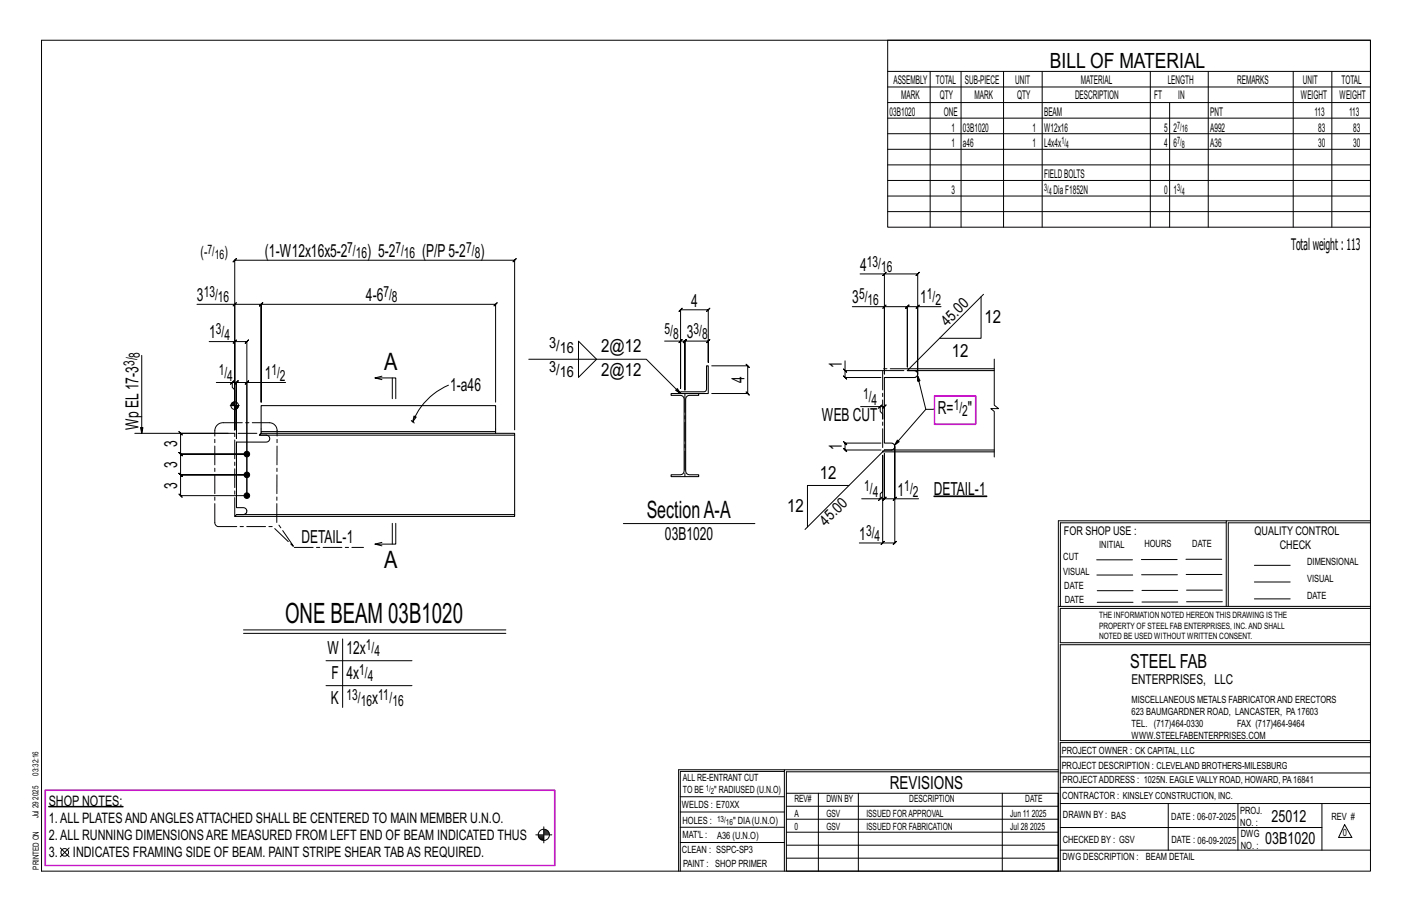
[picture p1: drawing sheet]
<svg xmlns="http://www.w3.org/2000/svg" width="432mm" height="279mm" viewBox="0 0 432 279" stroke-linecap="round" stroke-linejoin="round" font-family="sans-serif">
<g fill="#000" stroke="#000" stroke-width=".31">
<path d="M285.6 151.6h16.2v.2h-16.2zM14.9 246.5h22.7v.2h-22.7z"/>
<circle cx="75.5" cy="138.8" r=".86"/>
<circle cx="75.5" cy="151.5" r=".86"/>
<circle cx="75.5" cy="145.2" r=".86"/>
</g>
<g fill="none" stroke="#000" stroke-width=".31">
<path d="M12.7 12.3h406.4v254h-406.4zM271.5 12.3h147.6v57.2h-147.6zM271.5 21.8h147.6M271.5 26.6h147.6M271.5 31.4h147.6M271.5 36.1h147.6M284.5 21.8v47.7M293.9 21.8v47.7M306.9 21.8v47.7M318.7 21.8v47.7M351.8 21.8v47.7M357.7 31.4v38.1"/>
<path d="M369.5 21.8v47.7M395.5 21.8v47.7M407.3 21.8v47.7M271.5 40.9h147.6M271.5 45.6h147.6M271.5 50.4h147.6M271.5 55.2h147.6M271.5 59.9h147.6M271.5 64.7h147.6M60.2 93h11.6v38.4M71.8 93l-.5 .5 1-1zM71.8 93h8.1l-.5 .5 1-1-.5 .5v29.9v-29.9l-.5 .5 1-1-.5 .5h71.7l-.5 .5 1-1-.5 .5v29.9"/>
<path d="M263 83.7h7.5v30.6v-20.6h-9.9M270.5 83.7h10.1l-.5 .5 1-1-.5 .5v30.6M270.5 93.7h7l-.5 .5 1-1-.5 .5v18.5v-18.5l-.5 .5 1-1-.5 .5h3.1M271 83.2l-1 1zM271 93.2l-1 1zM281.1 93.2l-1 1zM287.8 93.7h-7.2v20.7M300 90.7v12.7h-12.7M300.8 90l-22.8 22.7M43.3 108.6v23.9l-.3-1.8h.7l-.4 1.8M64 104.4h7.8v27v-51.9l-.5 .5 1-1-.5 .5h85.6l-.5 .5 1-1-.5 .5v51.9M66.1 116.9h4.9v1.5l.8 .8v12.2v-7.4"/>
<path d="M70.5 117.4l1-1zM71 116.9h1.3l-.5 .5 1-1-.5 .5v17.2v-17.2l-.5 .5 1-1-.5 .5h3.2M71.3 104.9l1-1zM71.8 104.4h3.7l-.5 .5 1-1-.5 .5v47.1h-20.3l.5 .5-1-1 .5 .5v-6.3l.5 .5-1-1 .5 .5h20.3h-20.3l.5 .5-1-1 .5 .5v-6.4l.5 .5-1-1 .5 .5h20.3h-20.3l.5 .5-1-1 .5 .5v-6.3l.5 .5-1-1 .5 .5h14.6M75.5 116.9l.5-.5-1 1zM87.3 116.9h-11.8v34.6M116.8 116.1l-2.1-.6h6.3v6.4M116.8 115l-2.1 .5M120 115.5v6.4M137.1 117.8a20.4 20.4 0 0 0-10.9 11.1M161.7 109.8h35.9l10.5 10.5-1.5-1 .6-.5 .9 1.5M176.9 104.3l5.5 5.5-5.5 5.5z"/>
<path d="M203.2 104.3h4.9v14.4v-24l-.5 .5 1-1-.5 .5h8.5l-.5 .5 1-1-.5 .5v16.1v-6.5l.5-.5-1 1 .5-.5h-7.2l.5-.5-1 1 .5-.5v14.9v-14.9l.5-.5-1 1 .5-.5h-1.3M207.6 104.8l1-1zM217.6 111.8h11.1l-.5-.5 1 1-.5-.5v8.5l-.5-.5 1 1-.5-.5h-11.1M257.9 112.8l1 1zM258.4 110.3v3h18M258.4 113.3v2.1l-.5-.5 1 1-.5-.5h11M280.6 114.8v1.7l.7-.1-.7-1.6 2.5 10.3-9.5 11 .8-1.6 .6 .5-1.4 1.1M304.1 109.8v14.1l1.3 1h-2.4l1.1 .9v13.9M41.2 132.5h30.6M70.4 124h2.8M70.7 123.5v.5M70.9 123.2v.8"/>
<path d="M71.2 123v1M71.4 122.9v1.1M71.6 122.9v1.1M71.8 122.6v2.8M72 124v1.1M72.2 124v1.1M72.4 124v1M72.6 124v.8M72.8 124v.5M125.8 128.5l.4 .4M126.2 128.9l.5 .4M126.6 127.2l.7 .3-1.1 1.4z"/>
<path d="M263.2 124.3h6v1.5l.7 .7v1.7M268.7 124.8l1-1zM269.2 124.3h1.3l-.5 .5 1-1-.5 .5v3.9M269.4 135.4h-11l-.5-.5 1 1-.5-.5v2.2l-.5-.5 1 1-.5-.5h11M269.9 138.1l-23.7 23.8M283.1 125.1h2.6M120 160v6.3M121 160v6.3h-6.3l2.1 .6M259.6 148.4h-12.7v12.7M263.5 152.5h5.7v-1.5l.7-.8v-11v26.8h-7.1M268.7 153l1-1zM269.2 152.5h1.3l-.5 .5 1-1-.5 .5v-13.9v13.9l-.5 .5 1-1-.5 .5h3.1"/>
<path d="M273.6 152.5l.5-.5-1 1zM280.9 152.5h-7.3v-16v29.5l.5-.5-1 1 .5-.5h-3.7M375 159.8h-50.7v25.6M375 159.2h-51.3l-.1 107.1M419.1 159.2h-44.1v26.2M419.1 159.8h-43.5v25.6M116.8 165.8l-2.1 .5M190.6 160h40.2M269.9 166l.5-.5-1 1zM335.4 171.1h10.9M335.4 175.8h11M349 171h11"/>
<path d="M349.1 175.7h11M362.7 171h10.9M362.7 175.6h11M383.6 172.8h11M383.6 177.9h11M74.5 192.6h80.2M74.5 193.6h80.2M104.8 195.3v21M323.7 185.4h95.4M335.5 184.1h11M335.5 180.6h11M349.2 184h11"/>
<path d="M349.2 180.5h11M362.9 180.4h10.9M362.9 184h10.9M383.6 183.1h11M419.1 186h-94.9v10.5h94.9M419.1 197.1h-94.9v29.3h94.9v.6h-94.9v39.3M99.7 202h26.3M99.7 209.6h26.3M239.9 235.8h-31.9v30.5M239.9 235.3h-32.4v31M323.6 235.3h-83.7v31M323.6 235.9h-83.1v6.6"/>
<path d="M324.2 236.3h94.9M324.2 231.4h94.9M18.4 259.2l2.7 2.7M21.1 259.2l-2.7 2.7M163.8 255.2h5M164.6 255.5h1.7M164.7 255.8h1.6M164.8 256.1h1.5M165 256.4h1.3M165.4 256.6h.9M166.3 252.8v4.9M166.3 254.1h1.3"/>
<path d="M166.3 253.8h.9M166.3 254.6h1.6M166.3 254.3h1.5M166.3 254.9h1.7M208 252.9h31.9M208 257.5h31.9M208 243.6h31.9M208 248.2h31.9M240.5 242.5h83.1v23.8h-83.1zM240.5 258.4h83.1M240.5 254.4h83.1M240.5 250.4h83.1"/>
<path d="M240.5 246.5h83.1M250.3 242.5v23.8M262.5 242.5v23.8M306.5 242.5v23.8M324.2 253h80.1M324.2 245.6h94.9M324.2 259.9h94.9M324.2 240.7h94.9M357.3 245.6v14.3M378.6 245.6v14.3M404.3 245.6v14.3M411.2 252.1l2.2 3.9h-4z"/>
<path d="M240.5 262.3h83.1"/>
<circle cx="71.8" cy="124" r="1.16"/>
<circle cx="166.3" cy="255.2" r="1.71"/>
<circle cx="19.8" cy="260.6" r="1.17"/>
</g>
<path d="M285.8 121.1h12.6v8.6h-12.6zM13.8 241.6h155.8v23h-155.8z" fill="none" stroke="#f0f" stroke-width=".5"/>
<path d="M216.1 111.8h.5v8.5h-8.5v-.5h7.2a.79 .79 0 0 0 .8-.8zM304.1 113.3h-26.6h2.1a1.06 1.06 0 0 1 1 1 1.06 1.06 0 0 1-1 1.1h-9.1v20h2.1a1.06 1.06 0 0 1 1 1.1 1.06 1.06 0 0 1-1 1.1M304.1 112.7h-26.1l-.5 .6M79.3 133h2.1a1.06 1.06 0 0 1 1.1 1.1 1.06 1.06 0 0 1-1.1 1h-9.1v20.1h2.1a1.06 1.06 0 0 1 1.1 1 1.06 1.06 0 0 1-1.1 1.1h-2.1M79.9 131.9v-7.9h71.7v7.9M79.9 132.5h77.5v.5h-78.1zM79.9 132.5v-.6h71.7v.6M157.4 133v24.3M205.2 120.3h8.5v.6h-2.9a1.16 1.16 0 0 0-1.1 1.1v22a1.16 1.16 0 0 0 1.1 1.1h2.9v.6h-8.5v-.6h2.9a1.16 1.16 0 0 0 1.1-1.1v-22a1.16 1.16 0 0 0-1.1-1.1h-2.9zM304.1 137.6h-33.6l-.6 .5h34.2M72.3 157.3h85.1v.6h-85.6z" fill="none" stroke="#000" stroke-width=".32"/>
<path d="M278 112.7h-8.1v25.4M68.3 129.2a2.5 2.5 0 0 0-2.6 2.4M68.3 129.2h14.1M84.7 131.6a2.38 2.38 0 0 0-2.3-2.4M209.4 120.3v25.4M65.7 159.7v-28.1M65.7 159.7l.3 .9 .6 .4M71.8 157.9v-25.4h8.1M84.6 159.7l.1-28.1M66.6 161h16.8l6.6 6.3-5.3-7.6M90 167.3h21.2" fill="none" stroke="#000" stroke-width=".31" stroke-dasharray="5.8 1 1 1"/>
<text font-size="8.6" x="87.2" y="190.6">ONE BEAM 03B1020</text>
<g font-size="7.3">
<text x="117.5" y="113.1">A</text>
<text x="197.8" y="158.3">SectionA-A</text>
<text x="117.5" y="173.5">A</text>
</g>
<text font-size="6.4" x="321.1" y="20.7">BILL OF MATERIAL</text>
<text font-size="5.9" x="345.6" y="204.1">STEEL FAB</text>
<g font-size="5.5">
<text x="81" y="78.6">(1-W12x16x5-2</text>
<text x="112.3" y="78.6">) 5-2</text>
<text x="129.1" y="78.6">(P/P5-2</text>
<text x="146.9" y="78.6">)</text>
<text x="263" y="82.7">4</text>
<text x="60.2" y="92">3</text>
<text x="111.9" y="92">4-6</text>
<text x="211.3" y="93.7">4</text>
<text x="260.6" y="92.8">3</text>
<text x="281.4" y="92.8">1</text>
<text x="301.1" y="98.8">12</text>
<text x="64" y="103.4">1</text>
<text x="183.8" y="107.6">2@12</text>
<text x="210" y="103.3">3</text>
<text x="257.4" y="112.4" transform="rotate(-90 257.4 112.4)">1</text>
<text x="291.1" y="109">12</text>
<text x="80.9" y="115.9">1</text>
<text x="137.7" y="119.7">1-a46</text>
<text x="183.8" y="114.9">2@12</text>
<text x="227.7" y="117.1" transform="rotate(-90 227.7 117.1)">4</text>
<text x="42.4" y="131.4" transform="rotate(-90 42.4 131.4)">Wp EL17-3</text>
<text x="251.3" y="128.8">WEB CUT</text>
<text x="286.8" y="126.7">R=</text>
<text x="296" y="126.7">&quot;</text>
<text x="54.2" y="136.7" transform="rotate(-90 54.2 136.7)">3</text>
<text x="257.4" y="137.5" transform="rotate(-90 257.4 137.5)">1</text>
<text x="54.2" y="143" transform="rotate(-90 54.2 143)">3</text>
<text x="54.2" y="149.4" transform="rotate(-90 54.2 149.4)">3</text>
<text x="250.7" y="146.4">12</text>
<text x="274.5" y="151.5">1</text>
<text x="285.6" y="151.3">DETAIL-1</text>
<text x="240.7" y="156.5">12</text>
<text x="92.2" y="165.9">DETAIL-1</text>
<text x="203.4" y="165">03B1020</text>
<text x="262.8" y="165">1</text>
<text x="100.1" y="200">W</text>
<text x="106" y="200">12x</text>
<text x="101.3" y="207.7">F</text>
<text x="106" y="207.7">4x</text>
<text x="101.1" y="215.3">K</text>
<text x="113.8" y="215.3">x</text>
<text x="272.2" y="241.1">REVISIONS</text>
</g>
<g font-size="5.1">
<text x="388.9" y="251.3">25012</text>
<text x="386.9" y="258.1">03B1020</text>
</g>
<text font-size="4.9" x="394.8" y="76.4">Totalweight : 113</text>
<g font-size="4.7">
<text x="106.2" y="77.3">7/</text>
<text x="120.9" y="77.3">7/</text>
<text x="142.6" y="77.3">7/</text>
<text x="61.4" y="78.7">(-</text>
<text x="68.6" y="78.7">)</text>
<text x="108.8" y="79">16</text>
<text x="123.5" y="79">16</text>
<text x="145.2" y="79">8</text>
<text x="265.1" y="81.5">13/</text>
<text x="269.4" y="83.2">16</text>
<text x="62.3" y="90.8">13/</text>
<text x="66.6" y="92.4">16</text>
<text x="117.3" y="90.8">7/</text>
<text x="119.9" y="92.4">8</text>
<text x="262.7" y="91.5">5/</text>
<text x="265.3" y="93.2">16</text>
<text x="283.4" y="91.5">1/</text>
<text x="286" y="93.2">2</text>
<text x="289.6" y="99.9" transform="rotate(-45 289.6 99.9)">45.0</text>
<text x="66" y="102.2">3/</text>
<text x="68.6" y="103.8">4</text>
<text x="167.9" y="106.3">3/</text>
<text x="171.2" y="108">16</text>
<text x="203.2" y="102">5/</text>
<text x="205.9" y="103.7">8</text>
<text x="212.1" y="102">3/</text>
<text x="214.7" y="103.7">8</text>
<text x="41.1" y="111.9" transform="rotate(-90 41.1 111.9)">3/</text>
<text x="42.8" y="109.3" transform="rotate(-90 42.8 109.3)">8</text>
<text x="167.9" y="113.7">3/</text>
<text x="66.9" y="114.7">1/</text>
<text x="69.5" y="116.3">4</text>
<text x="83" y="114.7">1/</text>
<text x="85.6" y="116.3">2</text>
<text x="171.2" y="115.3">16</text>
<text x="263.9" y="122.1">1/</text>
<text x="266.5" y="123.7">4</text>
<text x="291.7" y="125.4">1/</text>
<text x="294.3" y="127.1">2</text>
<text x="264.3" y="150.2">1/</text>
<text x="266.9" y="151.9">4</text>
<text x="276.5" y="150.2">1/</text>
<text x="279.2" y="151.9">2</text>
<text x="252.5" y="160.9" transform="rotate(-45 252.5 160.9)">45.0</text>
<text x="264.8" y="163.7">3/</text>
<text x="267.4" y="165.4">4</text>
<text x="111.9" y="198.8">1/</text>
<text x="114.5" y="200.4">4</text>
<text x="109.9" y="206.4">1/</text>
<text x="112.5" y="208.1">4</text>
<text x="106" y="214">13/</text>
<text x="110.3" y="215.7">16</text>
<text x="115.7" y="214">11/</text>
<text x="120" y="215.7">16</text>
</g>
<g font-size="4.4">
<text x="14.9" y="251.5">1.ALL PLATESANDANGLESATTACHED SHALL BE CENTERED TO MAIN MEMBER U.N.O.</text>
<text x="14.9" y="246.3">SHOP NOTES:</text>
<text x="14.9" y="256.7">2.ALL RUNNING DIMENSIONSARE MEASURED FROM LEFT END OF BEAM INDICATED THUS</text>
<text x="14.9" y="262">3.</text>
<text x="22.3" y="262">INDICATES FRAMING SIDE OF BEAM. PAINT STRIPE SHEAR TABAS REQUIRED.</text>
</g>
<text font-size="4.2" x="346" y="209.1">ENTERPRISES, LLC</text>
<g font-size="4">
<text x="63.4" y="77.6">7/</text>
<text x="65.7" y="79.1">16</text>
</g>
<g font-size="3.7">
<text x="273.2" y="25.6">ASSEMBLY</text>
<text x="286.2" y="25.6">TOTAL</text>
<text x="295.1" y="25.6">SUB-PIECE</text>
<text x="310.4" y="25.6">UNIT</text>
<text x="330.5" y="25.6">MATERIAL</text>
<text x="357.1" y="25.6">LENGTH</text>
<text x="378.3" y="25.6">REMARKS</text>
<text x="398.4" y="25.6">UNIT</text>
<text x="410.2" y="25.6">TOTAL</text>
<text x="272.1" y="35.5">03B1020</text>
<text x="275.6" y="30.4">MARK</text>
<text x="287.4" y="30.4">QTY</text>
<text x="288.6" y="35.5">ONE</text>
<text x="298" y="30.4">MARK</text>
<text x="311" y="30.4">QTY</text>
<text x="319.3" y="35.5">BEAM</text>
<text x="328.7" y="30.4">DESCRIPTION</text>
<text x="353" y="30.4">FT</text>
<text x="360.3" y="30.4">IN</text>
<text x="370.1" y="35.5">PNT</text>
<text x="397.8" y="30.4">WEIGHT</text>
<text x="402" y="35.5">113</text>
<text x="409.6" y="30.4">WEIGHT</text>
<text x="412.6" y="35.5">113</text>
<text x="290.9" y="40.2">1</text>
<text x="294.5" y="40.2">03B1020</text>
<text x="315.8" y="40.2">1</text>
<text x="319.3" y="40.2">W12x16</text>
<text x="356" y="40.2">5</text>
<text x="358.9" y="40.2">2</text>
<text x="370.1" y="40.2">A992</text>
<text x="403.2" y="40.2">83</text>
<text x="413.8" y="40.2">83</text>
<text x="290.9" y="45">1</text>
<text x="294.5" y="45">a46</text>
<text x="315.8" y="45">1</text>
<text x="319.3" y="45">L4x4x</text>
<text x="356" y="45">4</text>
<text x="358.9" y="45">6</text>
<text x="370.1" y="45">A36</text>
<text x="403.2" y="45">30</text>
<text x="413.8" y="45">30</text>
<text x="290.9" y="59.3">3</text>
<text x="319.3" y="54.5">FIELDBOLTS</text>
<text x="322.2" y="59.3">DiaF1852N</text>
<text x="356" y="59.3">0</text>
<text x="358.9" y="59.3">1</text>
<text x="325.3" y="163.4">FOR SHOP USE :</text>
<text x="383.7" y="163.4">QUALITY CONTROL</text>
<text x="391.4" y="167.8">CHECK</text>
</g>
<g font-size="3.1">
<text x="360" y="39.4">7/</text>
<text x="361.4" y="40.5">16</text>
<text x="324.6" y="44.1">1/</text>
<text x="326" y="45.3">4</text>
<text x="360" y="44.1">7/</text>
<text x="361.4" y="45.3">8</text>
<text x="319.3" y="58.4">3/</text>
<text x="320.7" y="59.5">4</text>
<text x="360" y="58.4">3/</text>
<text x="361.4" y="59.5">4</text>
<text x="336.2" y="167.4">INITIAL</text>
<text x="350" y="167.1">HOURS</text>
<text x="364.6" y="167.2">DATE</text>
<text x="325.2" y="171.3">CUT</text>
<text x="399.8" y="172.8">DIMENSIONAL</text>
<text x="325.1" y="175.8">VISUAL</text>
<text x="399.8" y="177.9">VISUAL</text>
<text x="325.5" y="180">DATE</text>
<text x="325.7" y="184.4">DATE</text>
<text x="399.8" y="183.1">DATE</text>
<text x="346" y="215">MISCELLANEOUS METALS FABRICATORAND ERECTORS</text>
<text x="346" y="218.6">623 BAUMGARDNER ROAD, LANCASTER, PA17603</text>
<text x="346" y="225.8">WWW.STEELFABENTERPRISES.COM</text>
<text x="346" y="222.2">TEL. (717)464-0330</text>
<text x="378.3" y="222.2">FAX (717)464-9464</text>
<text x="324.7" y="230.5">PROJECT OWNER : CK CAPITAL, LLC</text>
<text x="208.8" y="238.8">ALL RE-ENTRANT CUT</text>
<text x="324.7" y="235.1">PROJECT DESCRIPTION : CLEVELAND BROTHERS-MILESBURG</text>
<text x="324.9" y="239.5">PROJECTADDRESS : 1025N. EAGLE VALLY ROAD, HOWARD, PA16841</text>
<text x="208.8" y="242.5">TO BE</text>
<text x="218.4" y="242.5">&quot; RADIUSED (U.N.O)</text>
<text x="242.9" y="245.3">REV#</text>
<text x="252.7" y="245.3">DWN BY</text>
<text x="278.1" y="245.3">DESCRIPTION</text>
<text x="313.5" y="245.3">DATE</text>
<text x="324.9" y="244.2">CONTRACTOR : KINSLEY CONSTRUCTION, INC.</text>
<text x="208.5" y="247">WELDS : E70XX</text>
<text x="208.7" y="251.7">HOLES :</text>
<text x="224.2" y="251.8">&quot; DIA(U.N.O)</text>
<text x="242.9" y="249.9">A</text>
<text x="252.7" y="249.9">GSV</text>
<text x="264.9" y="249.9">ISSUED FORAPPROVAL</text>
<text x="309" y="249.9">Jun 11</text>
<text x="315.5" y="249.9">2025</text>
<text x="325.1" y="250">DRAWN BY : BAS</text>
<text x="358.2" y="250.5">DATE : 06-07-2025</text>
<text x="379.3" y="248.9">PROJ.</text>
<text x="407.2" y="250.5">REV #</text>
<text x="208.7" y="256.3">MAT'L :</text>
<text x="219.3" y="256.4">A36 (U.N.O)</text>
<text x="242.9" y="253.8">0</text>
<text x="252.7" y="253.8">GSV</text>
<text x="264.9" y="253.8">ISSUED FOR FABRICATION</text>
<text x="309" y="253.8">Jul 28</text>
<text x="315" y="253.8">2025</text>
<text x="325" y="257.6">CHECKED BY : GSV</text>
<text x="358.3" y="257.7">DATE : 06-09-2025</text>
<text x="379.3" y="252.5">NO. :</text>
<text x="379.5" y="255.9">DWG</text>
<text x="410.6" y="255.5">0</text>
<text x="208.6" y="260.7">CLEAN : SSPC-SP3</text>
<text x="324.9" y="262.9">DWG DESCRIPTION :</text>
<text x="350.4" y="263">BEAM DETAIL</text>
<text x="379.5" y="259.5">NO. :</text>
<text x="208.9" y="265">PAINT : SHOP PRIMER</text>
</g>
<g font-size="2.7">
<text x="336.1" y="189">THE INFORMATION NOTED HEREON THIS DRAWING IS THE</text>
<text x="336.1" y="195.4">NOTED BE USED WITHOUT WRITTEN CONSENT.</text>
<text x="336.1" y="192.2">PROPERTY OF STEEL FAB ENTERPRISES, INC.AND SHALL</text>
</g>
<g font-size="2.6">
<text x="215.9" y="241.8">1/</text>
<text x="217.4" y="242.7">2</text>
<text x="219.3" y="251.1">13/</text>
<text x="222" y="252.1">16</text>
</g>
<g font-size="2.5">
<text x="11.7" y="237.1" transform="rotate(-90 11.7 237.1)">03:32:16</text>
<text x="11.8" y="244.4" transform="rotate(-90 11.8 244.4)">2025</text>
<text x="11.8" y="250.1" transform="rotate(-90 11.8 250.1)">Jul 29</text>
<text x="11.9" y="265.8" transform="rotate(-90 11.9 265.8)">PRINTED ON</text>
</g>
</svg>
